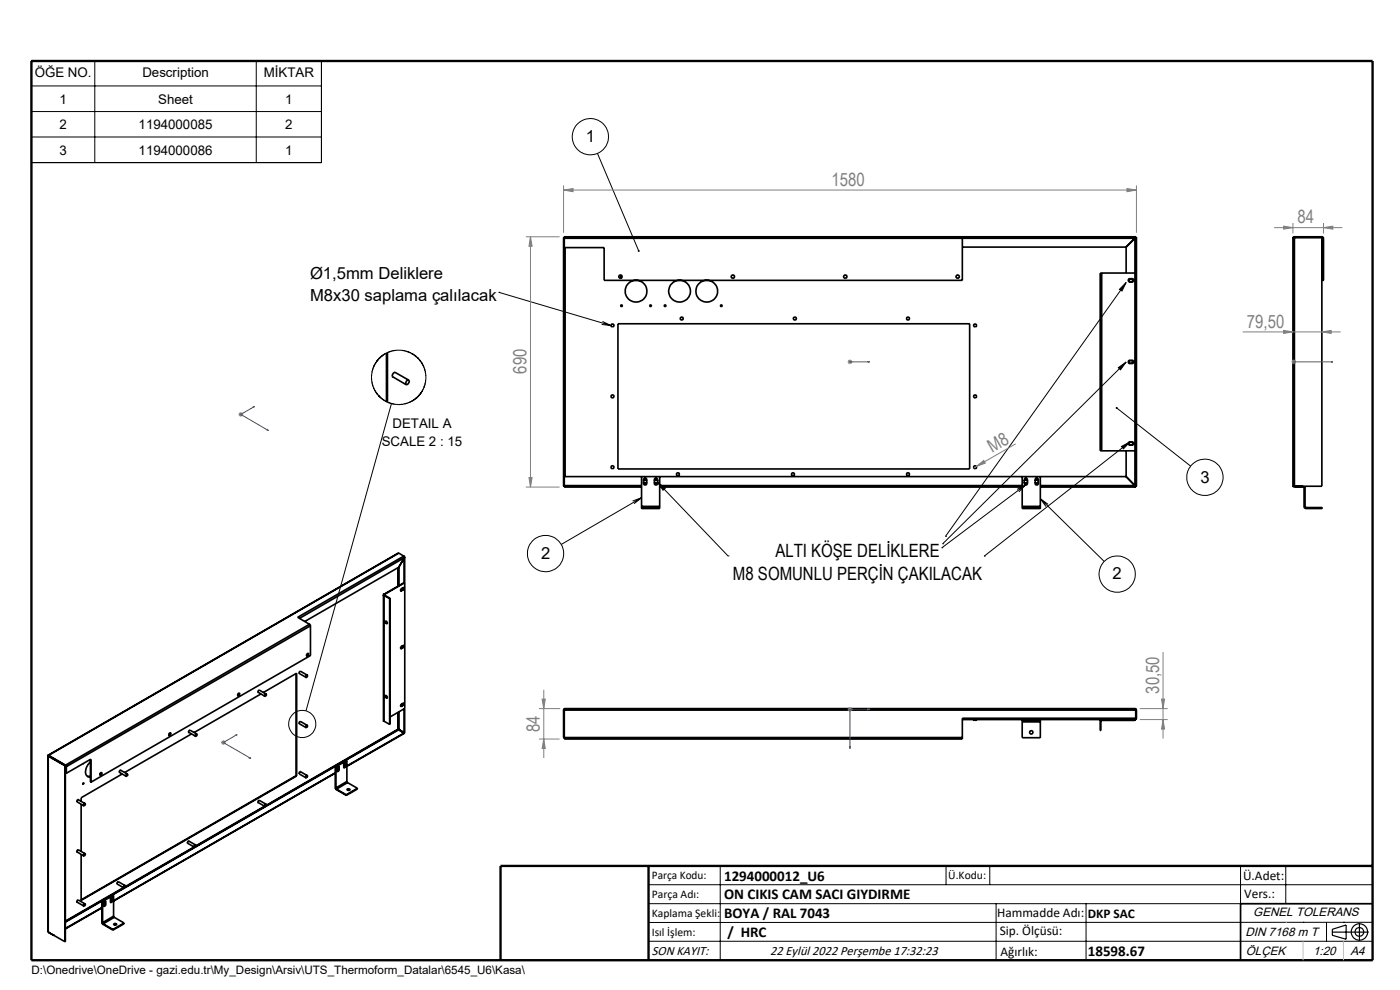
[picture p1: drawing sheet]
<svg xmlns="http://www.w3.org/2000/svg" width="297mm" height="210mm" viewBox="0 0 297 210" stroke-linecap="round" stroke-linejoin="round" font-family="sans-serif">
<g fill="none" stroke="#000" stroke-width=".35">
<path d="M119.6 50.4h.1v52.7h-.1zM119.9 52.5v48.6M131.9 58.6v-.1a.17 .17 0 0 0-.2 .2 .17 .17 0 0 0 .2 .1M204.2 50.2v9.3h-76v-7h-8.5M204.2 52.4h34.7M233.5 57.9h.2M233.5 57.9v37.7M233.5 57.9h-.1v37.7h.1M233.7 57.9h7.1M233.7 57.9v37.7M238.9 52.4v5.5M239.5 59.2l.7-.1a.35 .35 0 0 1 .3 .4 .35 .35 0 0 1-.3 .3h-.5a.38 .38 0 0 1-.3-.2 .38 .38 0 0 1 .1-.4z"/>
<path d="M239.8 59.1l-.2 .2v.3l.2 .2M240 59.1l.3 .2v.3l-.3 .2M240.8 50.5h.1M240.8 50.5v52.5M240.8 50.5l-1.9 1.9M240.9 50.2h-121.2v.3h121.1M240.9 50.2l-.1 .3M240.9 50.4l-.1 .1M240.9 50.4h.2M240.9 50.2v.2M241.1 50.4l-.3 .1M241.1 50.4v52.7"/>
<path d="M274.3 50.5v52.5M274.6 50.4l-.3 .1M274.6 50.2l-.3 .3M274.6 50.2h5.9M274.6 50.4h5.9M274.6 50.2v53.1M274.6 50.4h-.1M280.4 50.4v52.7h-5.8M280.5 50.4l.1 .1M280.5 50.2l.3 .3M280.5 50.2v.2M280.6 50.5h.2"/>
<path d="M280.6 52.5h.2M280.6 50.5v9h.2v-9M82 74.9v10.3M82.2 74.8v10.5M131.1 68.7h74.6v30.8h-74.6zM239.5 76.5l.7-.1a.34 .34 0 0 1 .3 .4 .34 .34 0 0 1-.3 .3h-.5a.36 .36 0 0 1-.3-.2 .36 .36 0 0 1 .1-.4zM239.8 76.4l-.2 .2v.4l.2 .1M240 76.4l.3 .2v.4l-.3 .1M86.3 80.8l.1-.1a.3 .3 0 0 1 .4 .1 .3 .3 0 0 1-.1 .4 .35 .35 0 0 1-.2 .4 .35 .35 0 0 1-.5-.2zM86.7 80.6l-2.8-1.6a.63 .63 0 0 0-.6 .9l2.8 1.7M233.5 95.6h.2M233.7 95.6h7.1"/>
<path d="M238.9 95.6v5.5M239.5 93.8l.7-.1a.35 .35 0 0 1 .3 .4 .35 .35 0 0 1-.3 .3h-.5a.36 .36 0 0 1-.3-.2 .36 .36 0 0 1 .1-.4zM239.8 93.7l-.2 .2v.4l.2 .1M240 93.7l.3 .2v.4l-.3 .1M84.6 117.3l-74.4 42.9M84.6 117.3l-74.3 42.9M84.6 117.3l1.1 .7M85.7 118l.1 .3M85.7 118l-22.6 12.9 2.6 1.5M85.7 118h.1M85.8 118v.3M85.8 118.3l-1.2 2"/>
<path d="M85.8 118.3v5.3M85.8 118h-.1M85.8 118.3l-22.3 12.9M85.8 118.2v5.4M119.7 103.1h.1M119.7 101.1h119.2M136.1 107.4v.3M136.1 103h-16.4v.3h16.4M136.1 107.7h3.8M136.1 107.7v.2h3.8v-.2M136.1 101.1v6.3M136.1 107.4h3.8"/>
<path d="M136.5 102.1l.2-.3h.4l.1 .3M136.5 102.3l.2 .2h.4l.1-.2M136.6 101.5a.33 .33 0 0 1 .4-.1 .33 .33 0 0 1 .2 .4v.7a.34 .34 0 0 1-.3 .4 .34 .34 0 0 1-.4-.4zM138.8 102.1l.2-.3h.4l.1 .3M138.8 102.3l.2 .2h.4l.1-.2M138.9 101.5a.35 .35 0 0 1 .4-.1 .35 .35 0 0 1 .2 .4v.7a.35 .35 0 0 1-.3 .4 .35 .35 0 0 1-.4-.4zM139.9 107.4v.3M139.9 101.1v6.3M139.9 103.3h77M139.9 103h77M216.9 107.4v.3M216.9 107.7h3.8"/>
<path d="M216.9 107.7v.2h3.8v-.2M216.9 107.4h3.8M216.9 101.1v6.3M217.3 102.1l.1-.3h.4l.2 .3M217.3 102.3l.1 .2h.4l.2-.2M217.4 101.5a.33 .33 0 0 1 .4 0 .33 .33 0 0 1 .2 .3v.7a.35 .35 0 0 1-.4 .4 .35 .35 0 0 1-.3-.4zM219.6 102.1l.1-.3h.4l.2 .3M219.6 102.3l.1 .2h.4l.2-.2M219.7 101.5a.33 .33 0 0 1 .4 0 .33 .33 0 0 1 .2 .3v.7a.34 .34 0 0 1-.4 .4 .34 .34 0 0 1-.3-.4zM220.7 107.4v.3M220.7 101.1v6.3M220.7 103.3h20.2"/>
<path d="M220.7 103h20.1M238.9 101.1l1.9 1.9M240.8 103l.3 .1M240.8 103l.1 .1M240.8 103l.1 .3M240.8 103h.1M240.9 103.1h.2M240.9 103.1v.2M274.3 103l.3 .1M274.3 103l.3 .3M274.5 103.1h.1M274.6 103.3h1.7"/>
<path d="M276.3 103.3l.3-.2v4.3M276.3 103.1v.2M276.6 107.4l.2 .4 .3 .1M276.6 107.4h.3M276.9 107.4l.2 .3M276.9 103.1v4.3M277.1 107.7h3.4v.2h-3.4M277.1 107.7v.2M65.1 138.7l.2-.1a.24 .24 0 0 1 .1 .4 .24 .24 0 0 1-.4 0zM65.3 138.6v.4l-.2 .1M65.7 132.4l.2 .3M65.7 132.4l-51.8 29.9"/>
<path d="M65.9 132.7l-51.8 29.9M65.9 132.7v6.4l-46.6 26.8M81.4 126.2v26.8M81.4 126.1v.2M81.4 126.3v26.7M81.4 126.3l1.3 .7M81.4 126.1h.1M81.5 126.1v.1M81.5 126.2l-.1 .1M81.5 126.2l1.3 .7M81.8 131.8l.3 .1a.2 .2 0 0 1 0 .4 .19 .19 0 0 1-.3-.2zM81.8 131.8l.3 .4"/>
<path d="M82.7 127v26.7M82.8 126.9l-.1 .1M82.8 126.9l-.1 26.8M84.4 120.4v3.9M84.5 120.4v3.9M84.6 120.3h.1M84.6 120.3l-19.9 11.5M84.6 120.3v3.9M85 125v.2h.2M85 137.3v.2l.2-.1M85 125.2h.2M85 137.4h.2"/>
<path d="M85.1 125.3h-.1M85.1 137.5h-.1M85.1 125.3h.1M85.1 137.5l.1 .1M85.4 125.1l.1 .1M85.4 125.1l-.3 .2M85.4 137.4h.1M85.4 137.4l-.3 .1M85.4 124.9l.1 .1M85.4 124.7v.2M85.4 137v.2M85.4 124.9l-.2 .3"/>
<path d="M85.4 137.2h.1M85.4 137.2l-.2 .2M85.5 124.7a.25 .25 0 0 1 .2 .2 .25 .25 0 0 1-.2 .3M85.5 124.7l-.4 .3a.17 .17 0 0 0-.1 .2 .17 .17 0 0 0 .2 .1M85.5 137.4l.2-.2a.18 .18 0 0 0 0-.2 .18 .18 0 0 0-.2-.1l-.4 .4a.17 .17 0 0 0-.1 .2 .17 .17 0 0 0 .2 .1M85.5 125.2l-.3 .1M85.5 137.4l-.3 .2M85.5 124.7v.3M85.5 136.9v.3M85.5 137.2l-.2 .2M85.5 125l-.2 .2M85.6 124.6l-.2 .5"/>
<path d="M85.6 136.9l-.2 .5M85.8 123.6l-4.4 2.5M85.8 123.6h.1M85.9 123.6l-4.4 2.5M85.9 123.6v26.7l-3.1 1.8M35.9 155.5h.1a.23 .23 0 0 1 .2 .3 .23 .23 0 0 1-.4 .1zM36.1 155.5v.2l-.3 .3M40.6 155.7l-14.1 8.2M41.5 155.8l.1-.1a.2 .2 0 0 1 .1 .3 .2 .2 0 0 1-.3 .1zM41.8 155.7l-1.5-.8-.2 .1-.1 .4 1.5 .8M50.6 147.1a.22 .22 0 0 1 .2 .3 .22 .22 0 0 1-.4 0zM50.7 147v.4l-.3 .1"/>
<path d="M55.4 147.2l-14.2 8.2M55.9 146.9l7-4.1v21.8M56.3 147.2a.21 .21 0 0 1 .2 .3 .21 .21 0 0 1-.4 0zM56.4 147.2l-1.4-.8-.2 .1v.4l1.4 .8M62.8 142.9v21.6M64.9 143.4l.1-.1a.19 .19 0 0 1 .2 .2 .19 .19 0 0 1-.3 .1zM65 153.9a.18 .18 0 0 1 .2 .3 .17 .17 0 0 1-.3 0zM65.2 143.2l-1.4-.8-.3 .1v.4l1.4 .8M65.2 153.9l-1.4-.8h-.3v.4l1.4 .8M81.4 153l1.3 .7M81.8 147.6h.2l.2 .3a.27 .27 0 0 1-.4 0 .27 .27 0 0 1 0-.3zM81.8 147.5l.3 .5"/>
<path d="M84.4 154.7l.1 .1M84.4 154.7h.1M84.4 154.7l-27.9 16.1M84.4 151.1v3.6M84.5 154.7l-28.1 16.2M84.5 154.7l.1 .1M84.5 151.1v3.6M84.5 154.7l1.2 .7M84.6 154.8h.1M84.6 154.8l-70.7 40.8M84.6 154.8l1.2 .7M84.6 151v3.8"/>
<path d="M84.6 154.8l1.1 .6M85 149.8h.1M85 149.5v.2h.2M85 149.7h.2M85.1 149.8h.1M85.4 149.6l.1 .1M85.4 149.6l-.3 .2M85.4 149.3v.1M85.4 149.4l.1 .1M85.4 149.4l-.2 .3M85.5 149.2h.2l-.2 .5M85.5 149.2l-.5 .4v.1l.2 .1"/>
<path d="M85.5 149.7l-.3 .1M85.5 149.2v.3M85.5 149.5l-.2 .1M85.6 149.1l-.2 .5M85.7 155.4h.1M85.7 155.4l.1 .1M85.8 155.5l-12.2 7.1M85.8 150.3v5.2M85.8 155.5l-12.2 7M119.6 150.6v5.8h.1M119.6 150.6h121.5M119.7 156.4v.4h84.5v-.4"/>
<path d="M119.7 150.6v5.8M119.7 156.4h84.5M119.7 150.5v.1M119.9 150.3l-.2 .3M119.9 150.3l-.3 .3M119.9 150.3h120.9M204.2 152.6h36.6M206.6 152.6v.2h.6v-.2M216.9 152.9v.2M216.9 153.1v3.4h3.8v-3.4M216.9 152.6v.3M216.9 152.9h3.8"/>
<path d="M216.9 153.1h3.8M220.7 152.9v.2M220.7 152.6v.3M233.4 153v2h.1v-2M233.4 153h.1M233.7 152.8v-.2l-.1 .1-.2 .3M233.7 152.8l-.2 .2M240.8 150.3l.1 .3M240.8 150.3l.3 .3M240.8 152.6h.1M240.8 152.6v.2h-7.1M240.9 150.5v.1"/>
<path d="M240.9 152.4l-.1 .2M240.9 152.4h.1M240.9 150.6v1.8M241.1 152.4l-.3 .2M241.1 152.4h-36.9v4M241.1 150.6v1.8M10.2 160.3v37.4M10.2 160.3v.1M10.2 160.4l3.6 2M10.2 160.4v37.3M10.2 160.3h.1M10.3 160.3h.1"/>
<path d="M10.3 160.2l-.1 .1M10.3 160.2l3.6 2.1M10.3 160.3l3.6 2.1M10.3 160.2v.1M10.3 160.3l-.1 .1M13.8 162.4v37.4M13.9 162.4l-.1 37.4M13.9 162.4h-.1M13.9 162.3l.2 .3M13.9 162.4l.1 .2M13.9 162.3v.1M14 162.6h.1"/>
<path d="M14 162.6l.1 1.4M14.1 164l5.2-3v4.9M14.1 162.6v1.4M17.2 170.6v10M17.6 166.1l.2 .1-.2 .1zM17.7 166.1l-.1 .2M17.7 162h-.1M17.8 170.5a.21 .21 0 0 1 .3 .1 .21 .21 0 0 1-.1 .3 .21 .21 0 0 1-.3-.1zM18 170.5l-1.4-.9-.2 .1v.4l1.4 .8M18.5 164.7h.7M19.2 161.6a2.36 2.36 0 0 0-.7 3l.7 .1M19.2 161.1l.1 4.8"/>
<path d="M21.3 164a.22 .22 0 0 1 .3 .3 .22 .22 0 0 1-.4 0zM21.4 163.9l-.1 .2M21.5 163.9l-.2 .2h.2M21.5 163.9l-.1 .4-.2 .1M25.9 164.2l-8.7 5v.8M26.8 164.3a.17 .17 0 0 1 .3 0 .17 .17 0 0 1-.1 .3 .17 .17 0 0 1-.3-.1zM27.1 164.2l-1.5-.8-.2 .1v.4l1.4 .8M41.2 179.7l-14.6 8.4M41.3 179.3a.21 .21 0 0 1 .2 .1 .21 .21 0 0 1-.1 .3 .21 .21 0 0 1-.2-.1zM41.5 179.2l-1.5-.8-.2 .4 1.4 .9-14.7 8.5M56.1 171l-14.5 8.4M56.2 170.7l.1-.1a.19 .19 0 0 1 .2 .3 .2 .2 0 0 1-.4 0z"/>
<path d="M56.4 170.6l-1.5-.8-.1 .4 1.4 .9-14.7 8.5M62.8 164.5l.1 .1M62.8 164.5l-45.6 26.4M62.9 164.6l-45.7 26.4v-9.8M65.2 164.5l-1.5-.8-.2 .1v.4l1.4 .8M71.1 167l.3 .5M71.1 164l-47 27.1M71.1 163.9l-47 27.2M71.1 162.6l.2 .1M71.1 167l.2 .1M71.1 162.6v4.4M71.3 167.1l.1 .3"/>
<path d="M71.3 162.7v4.4M71.4 167.4l2 1.2M71.4 167.5l2 1.2M71.4 167.4v.1M71.5 162.8h.2M71.6 163.2h.1M71.6 163.2h-.1M71.6 162.8h.1M71.7 163.2l-.2 .1M71.7 162.8l-.1 .4M71.8 162.6v.1M71.8 163.2l-.3 .4"/>
<path d="M71.8 162.7h.1M71.8 163.2l.1 .1M71.8 162.7v.5M71.8 163l-.1 .2M71.9 162.7v-.1l-.3 .1-.1 .8M71.9 163.3l-.1 .3-.2 .1-.1-.2M71.9 162.7v.6M73 162h.2M73 162.3l.1 .1M73 162.3l-.1 .1M73.1 162h.1M73.1 162.4l-.2 .1"/>
<path d="M73.1 162l.1 .1M73.1 162l-.1 .3M73.2 161.8h.1M73.2 162.4l-.3 .4M73.2 161.8l.1 .1M73.2 162.4h.1M73.2 161.8v.6M73.2 162.2l-.1 .2M73.3 161.9a.18 .18 0 0 0-.2-.1 .18 .18 0 0 0-.1 .2v.8h.2l.1-.4M73.3 161.9v.5M73.4 168.6v.1M73.6 165.8l.1 .2"/>
<path d="M73.6 161.3l-2.3 1.4M73.6 161.3v4.5M73.6 165.8l-2.3 1.3M73.6 161.3l-.2-.1-2.3 1.4M73.6 167.5l.4-.2a.16 .16 0 0 1 .2 .2 .16 .16 0 0 1-.2 .1zM73.7 167.6h.5M73.7 166l-2.3 1.4M73.7 166l2.1 1.2M75.8 167.2l-2.4 1.4M75.8 167.2v.2l-2.4 1.3M10.2 197.7l3.6 2.1M10.3 197.8h.1"/>
<path d="M10.3 197.8l1.1 .6M11.4 198.4h.1M17.8 191.9l.1-.1a.19 .19 0 0 1 .1 .3 .19 .19 0 0 1-.3-.1zM17.8 181.2l.1-.1a.19 .19 0 0 1 .1 .3 .19 .19 0 0 1-.3 0zM18 191.7l-1.4-.8-.2 .1-.1 .4 1.5 .8M18 181.1l-1.4-.8-.3 .2v.2l1.5 .9M21.6 195.6l.3 .5M21.6 192.6l-7.7 4.5M21.6 192.5l-7.7 4.4M21.6 191.2h.2M21.6 195.6l.2 .1M21.6 191.2v4.4"/>
<path d="M21.8 195.7l.1 .3M21.8 191.2v4.5M21.9 196.1l2.1 1.2M21.9 196v.1M21.9 196l2.1 1.2M22 191.4h.2M22.1 191.8h.1M22.1 191.8h-.1M22.2 191.3v.1M22.2 191.8l-.2 .1M22.2 191.4l-.1 .4M22.3 191.2h.1"/>
<path d="M22.3 191.8l-.3 .3M22.3 191.2l.1 .1M22.3 191.8l.1 .1M22.3 191.2v.6M22.3 191.6l-.1 .2M22.4 191.3l-.1-.1-.3 .3v.7h.3l.1-.3M22.4 191.3v.6M23.5 190.6h.1M23.5 190.9l.1 .1M23.5 190.9l-.1 .1M23.6 190.5v.1M23.6 191l-.2 .1"/>
<path d="M23.6 190.6l-.1 .3M23.7 190.4h.1M23.7 191l-.3 .3M23.7 190.4l.1 .1M23.7 191h.1M23.7 190.4v.6M23.7 190.7l-.1 .3M23.8 190.5l-.1-.1-.3 .3 .1 .7h.2l.1-.4M23.8 190.5v.5M24 197.2v.1M24.1 194.3l.1 .3M24.1 189.9l-.1-.1-2.4 1.4"/>
<path d="M24.1 189.9l-2.3 1.3M24.1 189.9v4.4M24.1 194.3l-2.3 1.4M24.2 196l.5-.1a.25 .25 0 0 1-.2 .3 .25 .25 0 0 1-.3-.2zM24.2 196.1h.5M24.2 194.6l-2.3 1.4M24.2 194.6l2.1 1.2M26.2 188.3l-12.3 7.1M26.3 195.8l-2.3 1.4M26.3 195.8v.2l-2.3 1.3M26.6 187.9l-1.6-.9-.2 .5 1.5 .8-12.4 7.2M291.2 191.7h-28v12"/>
<circle cx="131.6" cy="58.7" r=".35"/>
<circle cx="155.5" cy="58.7" r=".35"/>
<circle cx="179.3" cy="58.7" r=".35"/>
<circle cx="203.2" cy="58.7" r=".35"/>
<circle cx="129.9" cy="69" r=".31"/>
<circle cx="131.8" cy="64.8" r=".17"/>
<circle cx="134.9" cy="61.8" r="2.32"/>
<circle cx="138" cy="64.9" r=".16"/>
<circle cx="141.1" cy="64.8" r=".17"/>
<circle cx="144.2" cy="61.8" r="2.32"/>
<circle cx="144.6" cy="67.6" r=".31"/>
<circle cx="149.9" cy="61.8" r="2.32"/>
<circle cx="153" cy="64.8" r=".17"/>
<circle cx="168.6" cy="67.5" r=".32"/>
<circle cx="192.6" cy="67.6" r=".31"/>
<circle cx="206.9" cy="69" r=".31"/>
<circle cx="129.9" cy="99.1" r=".32"/>
<circle cx="129.9" cy="84.1" r=".31"/>
<circle cx="206.9" cy="84.1" r=".31"/>
<circle cx="206.9" cy="99.1" r=".32"/>
<circle cx="143.8" cy="100.6" r=".31"/>
<circle cx="168.2" cy="100.6" r=".31"/>
<circle cx="192.6" cy="100.6" r=".31"/>
<circle cx="218.8" cy="155.3" r=".35"/>
<circle cx="65.1" cy="164.7" r=".22"/>
<circle cx="26.5" cy="188.1" r=".22"/>
</g>
<g fill="none" stroke="#000" stroke-width=".21">
<path d="M6.7 12.8h61.5v21.7h-61.5zM6.7 18.2h61.5M20.1 12.8v21.7M54.4 12.8v21.7M6.7 23.7h61.5M6.7 29.1h61.5M126.8 32.6l8.7 20.6M238.9 59.9l-38.3 53.9M238.9 59.9l-.9 1.8-.5-.3zM105.8 62h.1M105.8 62l23.8 7.1M127.6 68.8l2 .3"/>
<path d="M127.8 68.2l1.8 .9M237.2 78l1.7-1.2-1.2 1.6zM238.9 76.8l-38.9 38.5M83 85.6l-18.1 65.2M236.9 86.5l15.7 12.4M237.9 94.7l1.8-1-1.4 1.5zM239.7 93.7l-30.9 24.3M136.1 105.6l-17 9.9M136.1 105.6l-1.6 1.2M136.1 105.6l-1.9 .7M139.5 102.3l14.9 15.6M139.5 102.3l1.6 1.2-.4 .5z"/>
<path d="M154.4 117.9h.1M199.8 116.2h.1M200 115.3h.1M200.6 113.8h.1M208.8 118h.1M217.6 102.9l-17.8 13.3M217.6 102.9l-1.5 1.4M217.6 102.9l-1.8 .9M220.7 105.8l13.5 13.3M220.7 105.8l1.7 1.2M220.7 105.8l1.2 1.6M137.6 187.7h153.6"/>
<path d="M137.6 191.7h153.6M137.6 199.7h153.6M152.8 183.7v20M200.7 183.7v4M210 183.7v4M211.3 191.7v12M230.4 191.7v12M263.2 183.7v20M272.8 183.7v8M276.4 195.6h.1M281.4 195.6v4.1M285 195.6h.1"/>
<path d="M291.2 195.6l-153.6 .1"/>
<circle cx="125.3" cy="29" r="3.9"/>
<circle cx="84.6" cy="80" r="5.8"/>
<circle cx="115.7" cy="117.4" r="3.8"/>
<circle cx="255.6" cy="101.2" r="3.8"/>
<circle cx="237" cy="121.8" r="3.8"/>
<circle cx="64.1" cy="153.6" r="2.87"/>
</g>
<g fill="none" stroke="#000" stroke-width=".25">
<path d="M282.6 197.7h7.8M282.6 197.1l3-.9v3l-3-.8zM288.4 195.8v3.8M106.2 203.7h185"/>
<circle cx="288.4" cy="197.7" r="1.74"/>
<circle cx="288.4" cy="197.7" r=".93"/>
</g>
<g fill="none" stroke="#00f" stroke-width=".21">
<path d="M180.2 76.8h.2zM180.3 76.8h.1M180.3 76.8h4.2M184.5 76.8h-.4h.4M274.4 76.8h.2zM274.5 76.8h.1M274.5 76.8h8.3M282.8 76.8h-.4h.4M53.7 86.4l.3-.2-.2 .2zM54 86.2l-2.9 1.7 5.8 3.4M56.6 91.2l.1-.1 .2 .2zM50 156l.3-.2-.2 .2z"/>
<path d="M50.3 155.8l-2.9 1.7 5.8 3.4M180.2 158.4h.2l-.1 .4zM184.1 150.3l.4 .2-.4 .1zM184.5 150.5h-4.2v8.3M52.9 160.8l.1-.1 .2 .2z"/>
</g>
<g fill="none" stroke="#808080" stroke-width=".21">
<path d="M119.6 39.3v10.1M239.1 40l2 .3-2 .4zM241.1 39.3v10.1M111.5 50.2h7.2M112.5 50.2l.4 2h-.7zM112.5 50.2v53.1M119.6 40.3l2-.3v.7zM119.6 40.3h121.5M270.3 48.3h14.5M272.3 48l2 .3-2 .3zM274.3 47.3v2.2M280.8 48.3l2-.3v.6z"/>
<path d="M280.8 47.3v2.2M179.8 76.8h1M180 76.4l.7 .7M180.3 76.3v.9M180.7 76.4l-.7 .7M263.6 70.4h20.8M272.3 70.1l2 .3-2 .3zM274 76.8h1M274.1 76.4l.7 .7M274.5 76.3v.9M274.8 76.4l-.7 .7M280.4 70.4l2-.3v.6z"/>
<path d="M50.6 87.9h1M50.7 87.6l.7 .7M51.1 87.4v1M51.4 87.6l-.7 .7M207.1 98.9l1.6-1.2 .3 .5zM207.1 98.9l-.5 .4M215.5 94.1l-8.4 4.8M111.5 103.3h7.2M112.2 101.3h.7l-.4 2zM246.7 138.3v18.4M46.9 157.5h1M47 157.2l.7 .7"/>
<path d="M47.4 157v1M47.7 157.2l-.7 .7M114.3 150.3h4.6M114.3 156.8h4.4M115 148.3h.7l-.3 2zM115.4 146.3v14.5M115.4 156.8l.3 2h-.7zM179.8 150.5h1M180 150.1l.7 .7M180.3 150v1M180.7 150.1l-.7 .7M241.8 152.6h5.9"/>
<path d="M241.8 150.3h5.9M246.4 148.3h.7l-.4 2zM246.7 152.6l.4 2h-.7z"/>
</g>
<path d="M6.7 12.9h284.5v190.8h-284.5zM137.6 183.7v20M291.2 183.7h-185v20" fill="none" stroke="#000" stroke-width=".5"/>
<path d="M276.4 199.7v4M285 199.7v4" fill="none" stroke="#c0c0c0" stroke-width=".21"/>
<path d="M272.8 195.6h.1" fill="none" stroke="#c0c0c0" stroke-width=".25"/>
<g fill="#000">
<path d="M135.4 53l-.1 .4h.3l-.1-.2 .1 .2v-.3zM236.7 86.4a.22 .22 0 0 0 .1 .3 .22 .22 0 0 0 .3-.1 .22 .22 0 0 0-.2-.3l-.2 .1 .2 .1z"/>
<path d="M139.5 102.3l1.6 1.2-.4 .5zM237.9 94.7l1.8-1-1.4 1.5zM238.9 59.9l-.9 1.8-.5-.3zM237.2 78l1.7-1.2-1.2 1.6z"/>
</g>
<g fill="#00f">
<path d="M184.1 76.8h.4zM180.2 76.8h.2z"/>
<path d="M274.4 76.8h.2zM282.4 76.8h.4z"/>
<path d="M184.1 150.3v.3l.4-.1zM180.2 158.4l.1 .4 .1-.4z"/>
<path d="M50 156h.1l.2-.2zM52.9 160.8l.3 .1-.2-.2zM53.7 86.4h.1l.2-.2zM56.6 91.2l.3 .1-.2-.2z"/>
</g>
<g fill="#808080">
<path d="M207.1 98.9l1.6-1.2 .3 .5z"/>
<path d="M119.6 40.3l2-.3v.7zM239.1 40l2 .3-2 .4zM272.3 70.1l2 .3-2 .3zM280.4 70.4l2-.3v.6z"/>
<path d="M280.8 48.3l2-.3v.6zM272.3 48l2 .3-2 .3z"/>
<path d="M112.2 101.3h.7l-.4 2zM112.5 50.2l.4 2h-.7zM246.7 152.6l.4 2h-.7zM246.4 148.3h.7l-.4 2z"/>
<path d="M115 148.3h.7l-.3 2zM115.4 156.8l.3 2h-.7z"/>
</g>
<g font-size="3.9" fill="#808080">
<text x="176.4" y="39.4">1580</text>
<text x="275.3" y="47.4">84</text>
<text x="264.5" y="69.5">79,50</text>
<text x="111.7" y="79.2" transform="rotate(-90 111.7 79.2)">690</text>
<text x="210.5" y="96.1" transform="rotate(-30 210.5 96.1)">M8</text>
<text x="245.9" y="147.2" transform="rotate(-90 245.9 147.2)">30,50</text>
<text x="114.5" y="155.3" transform="rotate(-90 114.5 155.3)">84</text>
</g>
<g font-size="3.9">
<text x="164.5" y="118.1">ALTI KÖŞE DELİKLERE</text>
<text x="155.5" y="123">M8 SOMUNLU PERÇİN ÇAKILACAK</text>
</g>
<g font-size="3.5">
<text x="124.3" y="30.1">1</text>
<text x="65.8" y="59.3">Ø1,5mm Deliklere</text>
<text x="65.8" y="63.8">M8x30 saplama çalılacak</text>
<text x="254.7" y="102.4">3</text>
<text x="114.8" y="118.5">2</text>
<text x="236" y="122.9">2</text>
</g>
<g font-size="3.2">
<text x="153.6" y="190.8">ON CIKIS CAM SACI GIYDIRME</text>
<text x="153.6" y="186.8">1294000012_U6</text>
<text x="153.6" y="194.8">BOYA / RAL 7043</text>
<text x="154.3" y="198.8">/ HRC</text>
<text x="230.8" y="202.8">18598.67</text>
</g>
<g font-size="2.8">
<text x="7.4" y="16.3">ÖĞE NO.</text>
<text x="30.2" y="16.3">Description</text>
<text x="56" y="16.3">MİKTAR</text>
<text x="12.6" y="22">1</text>
<text x="33.6" y="22">Sheet</text>
<text x="60.5" y="22">1</text>
<text x="12.6" y="27.4">2</text>
<text x="29.4" y="27.4">1194000085</text>
<text x="60.5" y="27.4">2</text>
<text x="12.6" y="32.8">3</text>
<text x="29.4" y="32.8">1194000086</text>
<text x="60.5" y="32.8">1</text>
<text x="81" y="94.6">SCALE 2 : 15</text>
<text x="83.2" y="90.8">DETAIL A</text>
<text x="263.7" y="186.7">Ü.Adet:</text>
<text x="263.9" y="190.5">Vers.:</text>
<text x="211.5" y="194.5">Hammadde Adı:</text>
<text x="230.8" y="194.7">DKP SAC</text>
<text x="138.3" y="202.6">SON KAYIT:</text>
<text x="163.4" y="202.6">22 Eylül 2022 Perşembe 17:32:23</text>
<text x="212.1" y="198.4">Sip. Ölçüsü:</text>
<text x="212.2" y="202.7">Ağırlık:</text>
</g>
<g font-size="2.6">
<text x="265.9" y="194.4">GENEL TOLERANS</text>
<text x="264.2" y="198.5">DIN 7168 m T</text>
<text x="264.3" y="202.6">ÖLÇEK</text>
<text x="278.5" y="202.6">1:20</text>
<text x="286.5" y="202.6">A4</text>
</g>
<g font-size="2.5">
<text x="138.3" y="186.4">Parça Kodu:</text>
<text x="138.3" y="190.5">Parça Adı:</text>
<text x="201.2" y="186.5">Ü.Kodu:</text>
<text x="138.3" y="194.5">Kaplama Şekli:</text>
<text x="138.3" y="198.6">Isıl İşlem:</text>
<text x="6.7" y="206.7">D:\Onedrive\OneDrive - gazi.edu.tr\My_Design\Arsiv\UTS_Thermoform_Datalar\6545_U6\Kasa\</text>
</g>
</svg>
